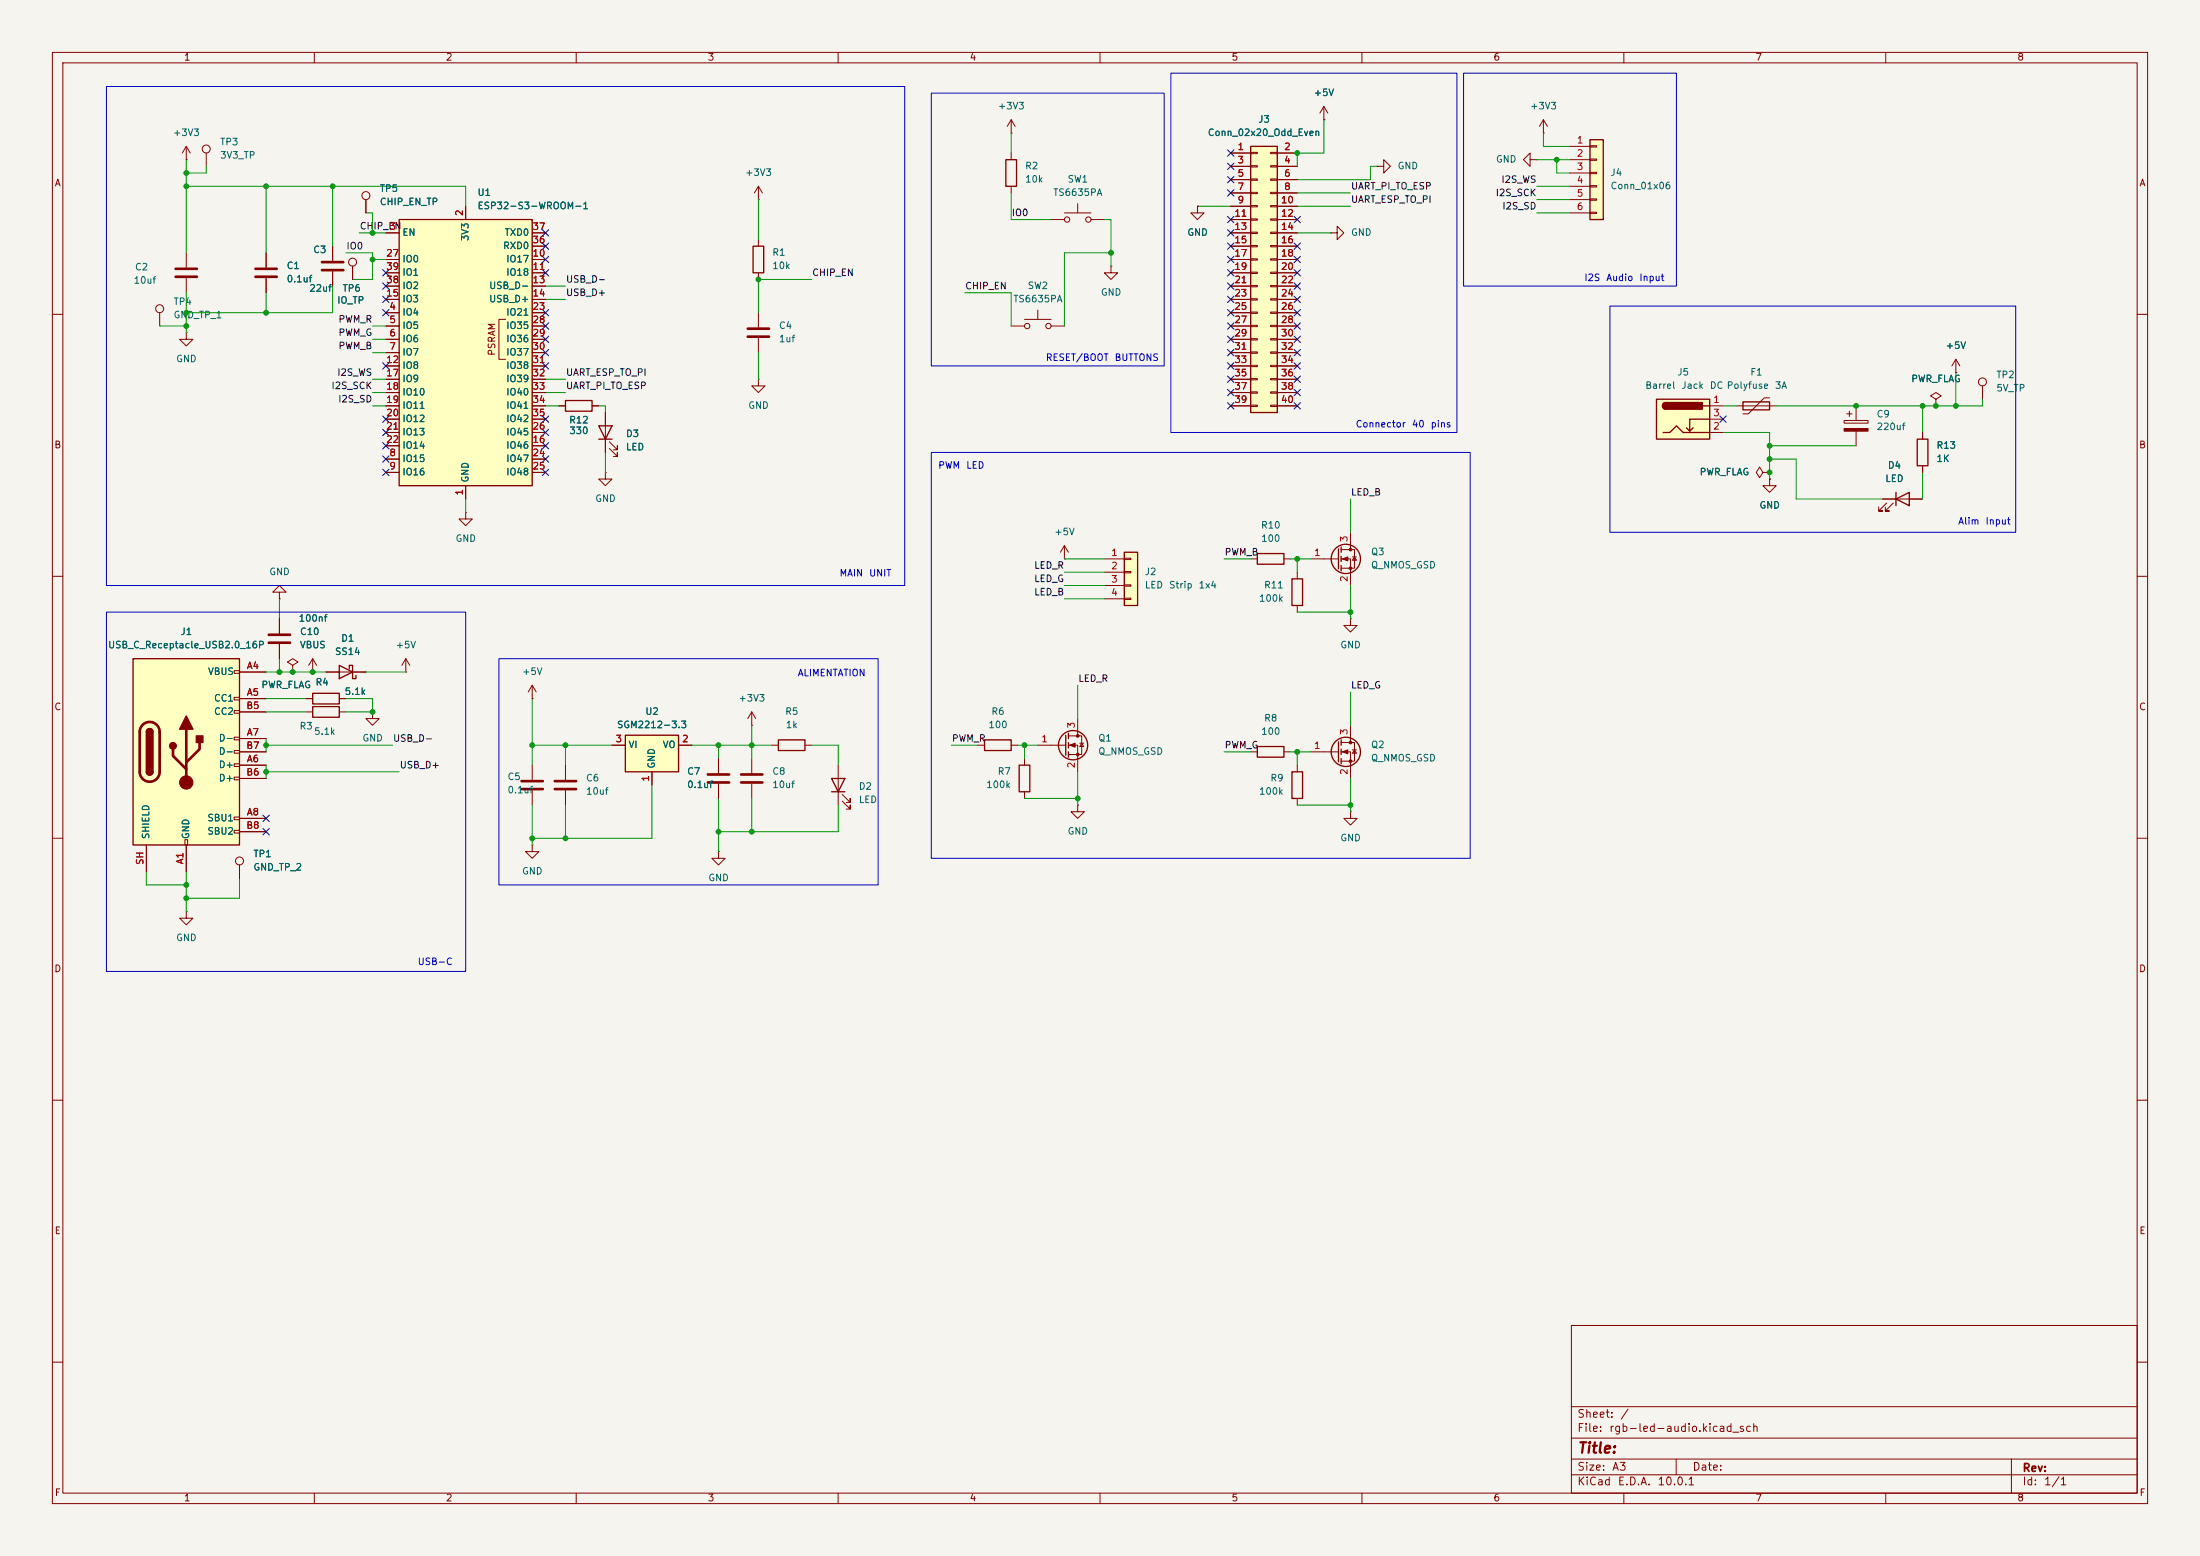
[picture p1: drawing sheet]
<svg xmlns="http://www.w3.org/2000/svg" width="420mm" height="297mm" viewBox="0 0 420 297" stroke-linecap="round" stroke-linejoin="round" font-family="sans-serif">
<path d="M0 0h420v297h-420z" fill="#f5f4ef" stroke="#f5f4ef" stroke-width=".19"/>
<g fill="none" stroke="#840000" stroke-width=".19">
<path d="M10 10h400v277h-400zM12 12h396v273h-396zM60 10v2M110 10v2M160 10v2M210 10v2M260 10v2M310 10v2M360 10v2M294.6 25.4h.1M294.6 22.9l-.7 1.2M294.6 22.9l.8 1.2"/>
<path d="M294.6 22.9v2.5M63.5 47v2.8M63.5 51.8v2.8M10 60h2M408 60h2M10 110h2M408 110h2M55.9 127l1-.6-1-.7-1 .7 1 .6v1.3M55.9 128.3h.1M59.7 128.3h.1M59.7 125.7l-.8 1.3M59.7 125.7l.8 1.3"/>
<path d="M59.7 125.7v2.6M62.2 128.3h7.6M71.1 135.9v1.3h1.3l-1.3 1.2-1.3-1.2h1.3M71.1 135.9h.1M77.5 128.3h.1M77.5 125.7l-.8 1.3M77.5 125.7l.7 1.3M77.5 125.7v2.6M10 160h2M186.7 142.2h1.3M193 142.2h1.3M195.6 144.8v1.3"/>
<path d="M195.6 151.1v1.3M247.6 146.1v1.2M247.6 152.4v1.3M408 160h2M10 210h2M408 210h2M300 253h108v32h-108zM10 260h2M300 278.5h108M300 274.5h108M300 268.5h108M320 278.5v3"/>
<path d="M384 278.5v6.5M408 260h2M60 285v2M110 285v2M160 285v2M210 285v2M260 285v2M300 281.5h108M310 285v2M360 285v2"/>
</g>
<path d="M64.8 127l2.5 1.3-2.5 1.2zM66.7 127.6v-.6h.6v2.5h.6v-.6M188 141.2h5v2.1h-5zM194.6 146.1h2v5h-2zM246.6 147.3h2.1v5.1h-2.1z" fill="none" stroke="#840000" stroke-width=".25"/>
<path d="M61.5 50h4M61.5 51.6h4" fill="none" stroke="#840000" stroke-width=".51"/>
<path d="M303.5 26.7h2.6v15.2h-2.6z" fill="#ffffc2"/>
<path d="M303.5 26.7h2.6v15.2h-2.6zM59.7 132.3h5.1v2.1h-5.1zM59.7 134.9h5.1v2h-5.1z" fill="none" stroke="#840000" stroke-width=".25"/>
<g fill="none" stroke="#840000" stroke-width=".19">
<path d="M292.1 30.5v-1.3l-1.3 1.3 1.3 1.3v-1.3h1.3M293.4 30.5h.1M299.7 27.9h3.8M299.7 30.5h3.8M299.7 33h3.8M299.7 35.6h3.8M299.7 38.1h3.8M303.5 27.8h1.3v.3h-1.3zM303.5 30.4h1.3v.2h-1.3zM303.5 32.9h1.3v.2h-1.3zM303.5 35.4h1.3v.3h-1.3zM303.5 38h1.3v.2h-1.3z"/>
<path d="M67.3 50.8v2.5M299.7 40.6h3.8M303.5 40.5h1.3v.3h-1.3zM257.8 118.1v1.3h1.3l-1.3 1.3-1.3-1.3h1.3M257.8 118.1h.1M58.4 133.4h1.3M58.4 135.9h1.3M64.8 133.4h1.2M64.8 135.9h1.2"/>
<circle cx="67.3" cy="50" r=".76"/>
</g>
<path d="M25.4 125.7h20.3v35.6h-20.3z" fill="#ffffc2"/>
<g fill="none" stroke="#840000" stroke-width=".19">
<path d="M44.7 128h1v.5h-1zM44.7 133.1h1v.5h-1zM44.7 135.6h1v.5h-1zM45.7 128.3h5.1M45.7 133.4h5.1M45.7 135.9h5.1M44.7 140.7h1v.5h-1zM44.7 143.3h1v.5h-1zM44.7 145.8h1v.5h-1zM44.7 148.3h1v.5h-1zM44.7 156h1v.5h-1zM44.7 158.5h1v.5h-1z"/>
<path d="M45.7 146.1h5.1M45.7 141h5.1M45.7 156.2h5.1M45.7 148.6h5.1M45.7 143.5h5.1M45.7 158.8h5.1M27.9 161.3v5.1M35.3 160.3h.5v1h-.5zM35.6 174v1.3h1.2l-1.2 1.2-1.3-1.2h1.3M35.6 174h.1M35.6 161.3v5.1"/>
</g>
<path d="M25.4 125.7h20.3v35.6h-20.3zM27.9 139.7a.64 .64 0 0 1 .7-.6 .64 .64 0 0 1 .6 .6M27.9 147.3a.64 .64 0 0 0 .7 .7 .64 .64 0 0 0 .6-.7" fill="none" stroke="#840000" stroke-width=".25"/>
<path d="M27.2 138.4a1.9 1.9 0 0 1 2.1-.5 1.9 1.9 0 0 1 1.2 1.8v7.6a1.91 1.91 0 0 1-1.9 1.9 1.91 1.91 0 0 1-1.9-1.9v-7.7l.1-.7zM35.6 139.2v10.2M33 143v1.3l2.6 2.5M38.1 141.7v1.3l-2.5 2.5" fill="none" stroke="#840000" stroke-width=".51"/>
<g fill="#840000" stroke="#840000" stroke-width=".25">
<path d="M27.9 139.7h1.3v7.6h-1.3z"/>
<path d="M28.1 139.3a.64 .64 0 0 1 .7-.2 .64 .64 0 0 1 .4 .6h-1.3z"/>
<path d="M27.9 147.3h1.3a.64 .64 0 0 1-.6 .7 .64 .64 0 0 1-.7-.7z"/>
<path d="M35.6 136.7l1.2 2.5h-2.5z"/>
<path d="M37.5 140.5h1.2v1.2h-1.2z"/>
<circle cx="33" cy="142.4" r=".63"/>
</g>
<circle cx="35.6" cy="149.4" r="1.27" fill="#840000" stroke="#840000" stroke-width=".19"/>
<path d="M238.8 27.9h5v50.8h-5z" fill="#ffffc2"/>
<g fill="none" stroke="#840000" stroke-width=".25">
<path d="M238.8 27.9h5v50.8h-5zM240 105.7h5.1v2h-5.1zM246.6 110.5h2.1v5.1h-2.1zM255.5 104.8v3.8M256 104.4v1M256 106.2v1M256 108v1M148.6 141.2h5.1v2.1h-5.1zM158.7 148.6h2.6l-1.3 2.5zM158.7 151.1h2.6"/>
<circle cx="256.9" cy="106.7" r="2.79"/>
</g>
<g fill="none" stroke="#840000" stroke-width=".19">
<path d="M234.9 29.2h3.9M234.9 31.8h3.9M234.9 34.3h3.9M234.9 36.8h3.9M234.9 39.4h3.9M238.8 29.1h1.2v.2h-1.2zM238.8 31.6h1.2v.3h-1.2zM238.8 34.2h1.2v.2h-1.2zM238.8 36.7h1.2v.3h-1.2zM238.8 39.2h1.2v.3h-1.2zM242.6 29.1h1.2v.2h-1.2zM242.6 31.6h1.2v.3h-1.2z"/>
<path d="M242.6 34.2h1.2v.2h-1.2zM242.6 36.7h1.2v.3h-1.2zM242.6 39.2h1.2v.3h-1.2zM243.8 29.2h3.8M243.8 31.8h3.8M243.8 34.3h3.8M243.8 36.8h3.8M243.8 39.4h3.8M252.7 22.9h.1M252.7 20.3l-.7 1.3M252.7 20.3l.8 1.3M252.7 20.3v2.6"/>
<path d="M262.9 31.8h1.3v-1.3l1.2 1.3-1.2 1.2v-1.2M262.9 31.8h.1M234.9 41.9h3.9M234.9 44.5h3.9M234.9 47h3.9M234.9 49.5h3.9M234.9 52.1h3.9M234.9 54.6h3.9M234.9 57.2h3.9M234.9 59.7h3.9M238.8 41.8h1.2v.2h-1.2zM238.8 44.3h1.2v.3h-1.2z"/>
<path d="M238.8 46.9h1.2v.2h-1.2zM238.8 49.4h1.2v.3h-1.2zM238.8 51.9h1.2v.3h-1.2zM238.8 54.5h1.2v.2h-1.2zM238.8 57h1.2v.3h-1.2zM238.8 59.6h1.2v.2h-1.2zM242.6 41.8h1.2v.2h-1.2zM242.6 44.3h1.2v.3h-1.2zM242.6 46.9h1.2v.2h-1.2zM242.6 49.4h1.2v.3h-1.2zM242.6 51.9h1.2v.3h-1.2zM242.6 54.5h1.2v.2h-1.2z"/>
<path d="M242.6 57h1.2v.3h-1.2zM242.6 59.6h1.2v.2h-1.2zM243.8 41.9h3.8M243.8 44.5h3.8M243.8 47h3.8M243.8 49.5h3.8M243.8 52.1h3.8M243.8 54.6h3.8M243.8 57.2h3.8M243.8 59.7h3.8M254 44.5h1.3v-1.3l1.2 1.3-1.2 1.2v-1.2M254 44.5h.1"/>
<path d="M234.9 62.2h3.9M234.9 64.8h3.9M234.9 67.3h3.9M234.9 69.9h3.9M234.9 72.4h3.9M234.9 74.9h3.9M234.9 77.5h3.9M238.8 62.1h1.2v.3h-1.2zM238.8 64.6h1.2v.3h-1.2zM238.8 67.2h1.2v.2h-1.2zM238.8 69.7h1.2v.3h-1.2zM238.8 72.3h1.2v.2h-1.2z"/>
<path d="M238.8 74.8h1.2v.3h-1.2zM238.8 77.3h1.2v.3h-1.2zM242.6 62.1h1.2v.3h-1.2zM242.6 64.6h1.2v.3h-1.2zM242.6 67.2h1.2v.2h-1.2zM242.6 69.7h1.2v.3h-1.2zM242.6 72.3h1.2v.2h-1.2zM242.6 74.8h1.2v.3h-1.2zM242.6 77.3h1.2v.3h-1.2zM243.8 62.2h3.8M243.8 64.8h3.8M243.8 67.3h3.8"/>
<path d="M243.8 69.9h3.8M243.8 72.4h3.8M243.8 74.9h3.8M243.8 77.5h3.8M203.2 106.7h.1M203.2 104.1l-.8 1.3M203.2 104.1l.8 1.3M203.2 104.1v2.6M238.8 106.7h1.2M245.1 106.7h1.3M247.6 109.2v1.3M247.6 115.6v1.2"/>
<path d="M250.2 106.7h5.3M256 104.9h2.6v3.6h-2.6M256 106.7h1.8v5.1M257.8 101.6v3.3M258.2 106.3h.8M258.6 106.3l.4 .6h-.8zM101.6 133.4h.1M101.6 130.8v2.6M101.6 130.8l-.8 1.3M101.6 130.8l.8 1.3M143.5 138.4h.1M143.5 135.9v2.5"/>
<path d="M143.5 135.9l-.8 1.3M143.5 135.9l.8 1.3M101.6 146.1v2.7M101.6 150.9v2.8M107.9 146.1v2.7M107.9 150.9v2.8M137.2 144.8v2.8M137.2 149.6v2.8M143.5 144.8v2.8M143.5 149.6v2.8M147.3 142.2h1.3M153.7 142.2h1.2"/>
<path d="M160 146.1v7.6M160.8 152.9l1.5 1.5v-.7v.7h-.8M160.8 151.6l1.5 1.6v-.8v.8h-.8M45.7 165.1v2.5M101.6 161.3v1.3h1.3l-1.3 1.2-1.3-1.2h1.3M101.6 161.3h.1"/>
<circle cx="45.7" cy="164.3" r=".76"/>
</g>
<g fill="#840000" stroke="#840000" stroke-width=".19">
<path d="M256.3 106.7l1-.4v.8z"/>
<circle cx="257.8" cy="104.9" r=".25"/>
<circle cx="257.8" cy="108.5" r=".25"/>
</g>
<path d="M99.6 149.1h4M99.6 150.6h4M105.9 149.1h4.1M105.9 150.6h4.1M135.1 147.8h4.1M135.1 149.4h4.1M141.5 147.8h4M141.5 149.4h4" fill="none" stroke="#840000" stroke-width=".51"/>
<path d="M119.4 140.3h10.1v7h-10.1z" fill="#ffffc2"/>
<path d="M143.8 47h2v5.1h-2zM114.3 81.3h2.5l-1.2 2.5zM114.3 83.8h2.5M119.4 140.3h10.1v7h-10.1z" fill="none" stroke="#840000" stroke-width=".25"/>
<g fill="none" stroke="#840000" stroke-width=".19">
<path d="M35.6 30.5h.1M35.6 27.9v2.6M35.6 27.9l-.8 1.3M35.6 27.9l.7 1.3M39.4 29.2v2.6M144.8 38.1h.1M144.8 35.6l-.8 1.2M144.8 35.6l.7 1.2M144.8 35.6v2.5M30.5 59.7v2.5M35.6 48.3v2.8M35.6 53.1v2.8"/>
<path d="M144.8 45.7v1.3M144.8 52.1v1.2M144.8 59.7v2.8M115.6 78.7v7.7M144.8 72.4v1.3h1.2l-1.2 1.2-1.3-1.2h1.3M144.8 72.4h.1M144.8 64.5v2.8M352.6 79h1M353.1 78.5v1M354.3 77.5v2.8M116.3 85.6l1.6 1.5v-.7v.7h-.8M116.3 84.3l1.6 1.6v-.8v.8h-.8"/>
<path d="M352 80.3h4.6v.5h-4.6zM354.3 82.3v2.8M116.8 142.2h2.6M124.5 147.3v2.6M129.5 142.2h2.6M137.2 162.6v1.2h1.2l-1.2 1.3-1.3-1.3h1.3M137.2 162.6h.1"/>
<circle cx="39.4" cy="28.4" r=".76"/>
<circle cx="30.5" cy="58.9" r=".76"/>
</g>
<path d="M352 81.8h4.6v.5h-4.6z" fill="#840000" stroke="#840000" stroke-width=".19"/>
<path d="M33.5 51.3h4.1M33.5 52.8h4.1M142.7 62.7h4.1M142.7 64.3h4.1" fill="none" stroke="#840000" stroke-width=".51"/>
<path d="M214.6 105.4h2.6v10.2h-2.6z" fill="#ffffc2"/>
<g fill="none" stroke="#840000" stroke-width=".25">
<path d="M332.7 76.7h5.1v1.5h-5.1zM361.9 95.3l2.6-1.3v2.5zM361.9 94v2.5M366 83.8h2v5.1h-2zM214.6 105.4h2.6v10.2h-2.6zM204 140v1M203.5 140.3v3.8M204 141.7v1M204 143.5v1"/>
<circle cx="204.9" cy="142.2" r="2.79"/>
</g>
<g fill="none" stroke="#840000" stroke-width=".19">
<path d="M331.5 77.5h7.6M337.8 75.9h-1l-3 3.1h-1.1M369.6 76.2l1-.6-1-.7-1 .7 1 .6v1.3M369.6 77.5h.1M373.4 71.1h.1M373.4 68.6l-.8 1.3M373.4 68.6l.7 1.3M373.4 68.6v2.5M378.5 73.7v2.5M337.8 91.4v1.3h1.3l-1.3 1.3-1.3-1.3h1.3M337.8 91.4h.1M359.4 95.3h7.6"/>
<path d="M360.2 96l-1.6 1.5h.8h-.8v-.7M361.4 96l-1.5 1.5h.8h-.8v-.7M367 82.6v1.2M367 88.9v1.3M53.3 118.1v2.8M210.8 106.7h3.8M210.8 109.2h3.8M210.8 111.8h3.8M210.8 114.3h3.8M214.6 106.6h1.3v.2h-1.3zM214.6 109.1h1.3v.2h-1.3zM214.6 111.6h1.3v.3h-1.3z"/>
<path d="M214.6 114.2h1.3v.2h-1.3zM53.3 122.9v2.8M205.7 137.2v3.3M198.1 142.2h5.4M204 140.5h2.5v3.5h-2.5M204 142.2h1.7v5.1M205.7 153.7v1.2h1.3l-1.3 1.3-1.2-1.3h1.2M205.7 153.7h.1M206.1 141.9h.8M206.5 141.9l.4 .6h-.8z"/>
<circle cx="378.5" cy="72.9" r=".76"/>
</g>
<path d="M51.3 121.2h4.1M51.3 122.7h4.1" fill="none" stroke="#840000" stroke-width=".51"/>
<g fill="#840000" stroke="#840000" stroke-width=".19">
<path d="M204.2 142.2l1-.3v.7z"/>
<circle cx="205.7" cy="140.5" r=".25"/>
<circle cx="205.7" cy="144" r=".25"/>
</g>
<path d="M316.2 76.2h10.2v7.6h-10.2z" fill="#ffffc2"/>
<path d="M316.2 76.2h10.2v7.6h-10.2zM318 76.8a.64 .64 0 0 0-.6 .7 .64 .64 0 0 0 .6 .6M325.1 77.5h1.3M317.5 82.6h1.3l1.2-1.3 1.3 1.3h5.1M323.2 81.7l-.6 .6M326.4 80h-3.8v2.3l-.7-.6" fill="none" stroke="#840000" stroke-width=".25"/>
<g fill="#840000" stroke="#840000" stroke-width=".25">
<path d="M317.6 77l.4-.2v1.3a.64 .64 0 0 1-.6-.4 .64 .64 0 0 1 .2-.7z"/>
<path d="M318 76.8h7v1.3h-7z"/>
</g>
<g fill="none" stroke="#840000" stroke-width=".19">
<path d="M69.8 38.1v2.5M50.8 48.3v2.8M50.8 53.1v2.8M326.4 77.5h2.5M88.9 97.8v1.3h1.3l-1.3 1.2-1.3-1.2h1.3M88.9 97.8h.1M326.4 82.6h2.5M326.4 80h2.5M336.5 90.2l-.6-1-.6 1 .6 1 .6-1h1.3M337.8 90.2h.1"/>
<circle cx="69.9" cy="37.3" r=".76"/>
</g>
<path d="M48.8 51.3h4M48.8 52.8h4" fill="none" stroke="#840000" stroke-width=".51"/>
<path d="M76.2 41.9h25.4v50.8h-25.4z" fill="#ffffc2"/>
<g fill="none" stroke="#840000" stroke-width=".25">
<path d="M192 30.5h2.1v5.1h-2.1zM76.2 41.9h25.4v50.8h-25.4zM107.9 76.5h5.1v2h-5.1zM240 142.5h5.1v2h-5.1zM255.5 141.6v3.8M256 141.2v1M256 143v1M256 144.8v1"/>
<circle cx="256.9" cy="143.5" r="2.79"/>
</g>
<g fill="none" stroke="#840000" stroke-width=".19">
<path d="M69.8 38.1v2.5M88.9 39.4v2.5M193 25.4h.1M193 22.9l-.7 1.2M193 22.9l.8 1.2M193 22.9v2.5M193 29.2v1.3M193 35.6v1.2M205.7 38.9v1.7M228.6 39.4v1.2h1.3l-1.3 1.3-1.3-1.3h1.3M228.6 39.4h.1M234.9 29.2h3.9"/>
<path d="M234.9 31.8h3.9M234.9 34.3h3.9M234.9 36.8h3.9M234.9 39.4h3.9M243.8 29.2h3.8M243.8 31.8h3.8M243.8 34.3h3.8M243.8 36.8h3.8M243.8 39.4h3.8M252.7 22.9h.1M50.8 48.3v2.8M50.8 53.1v2.8"/>
<path d="M63.5 47v2.8M63.5 51.8v2.8M67.3 50.8v2.5M73.7 44.5h2.5M73.7 59.7h2.5M73.7 49.5h2.5M73.7 52.1h2.5M73.7 54.6h2.5M73.7 57.2h2.5M101.6 44.5h2.5M101.6 59.7h2.5M101.6 49.5h2.5"/>
<path d="M101.6 52.1h2.5M101.6 54.6h2.5M101.6 57.2h2.5M101.6 47h2.5M198.1 59.2v1.8M200.7 41.9h2.5M203.2 40.6h5.1M208.3 41.9h2.5M212.1 50.8v1.3h1.3l-1.3 1.2-1.3-1.2h1.3M212.1 50.8h.1M234.9 44.5h3.9M234.9 59.7h3.9"/>
<path d="M234.9 49.5h3.9M234.9 52.1h3.9M234.9 54.6h3.9M234.9 57.2h3.9M234.9 47h3.9M234.9 41.9h3.9M243.8 44.5h3.8M243.8 59.7h3.8M243.8 49.5h3.8M243.8 52.1h3.8M243.8 54.6h3.8M243.8 57.2h3.8"/>
<path d="M243.8 47h3.8M243.8 41.9h3.8M35.6 63.5v1.3h1.2l-1.2 1.2-1.3-1.2h1.3M35.6 63.5h.1M73.7 62.2h2.5M73.7 64.8h2.5M73.7 67.3h2.5M73.7 69.9h2.5M73.7 72.4h2.5M73.7 74.9h2.5M73.7 77.5h2.5M96.5 61h-1.3v7.6h1.3"/>
<path d="M101.6 62.2h2.5M101.6 64.8h2.5M101.6 67.3h2.5M101.6 69.9h2.5M101.6 72.4h2.5M101.6 74.9h2.5M101.6 77.5h2.5M106.7 77.5h1.2M113 77.5h1.3M115.6 78.7v2.6M193 62.2h2.6M195.6 61h5.1"/>
<path d="M200.7 62.2h2.5M234.9 62.2h3.9M234.9 64.8h3.9M234.9 67.3h3.9M234.9 69.9h3.9M234.9 72.4h3.9M234.9 74.9h3.9M234.9 77.5h3.9M243.8 62.2h3.8M243.8 64.8h3.8M243.8 67.3h3.8M243.8 69.9h3.8"/>
<path d="M243.8 72.4h3.8M243.8 74.9h3.8M243.8 77.5h3.8M369.6 77.5h.1M373.4 71.1h.1M73.7 87.6h2.5M73.7 90.2h2.5M73.7 85.1h2.5M73.7 80h2.5M73.7 82.6h2.5M88.9 92.7v2.6M101.6 87.6h2.5"/>
<path d="M101.6 90.2h2.5M101.6 85.1h2.5M101.6 80h2.5M101.6 82.6h2.5M115.6 90.2v1.2h1.2l-1.2 1.3-1.3-1.3h1.3M115.6 90.2h.1M115.6 83.8v2.6M337.8 91.4h.1M337.8 90.2h.1M359.4 95.3h2.5M364.5 95.3h2.5M367 82.6v1.2"/>
<path d="M367 88.9v1.3M53.3 113h1.3l-1.3-1.2-1.2 1.2h1.2v1.3M53.3 114.3h.1M53.3 118.1v2.8M45.7 128.3h5.1M45.7 133.4h5.1M45.7 135.9h5.1M53.3 122.9v2.8M55.9 128.3h.1M58.4 133.4h1.3M59.7 128.3h.1M62.2 128.3h2.6"/>
<path d="M64.8 133.4h1.2M67.3 128.3h2.5M257.8 138.4v3.3M45.7 143.5h5.1M45.7 146.1h5.1M45.7 141h5.1M45.7 156.2h5.1M45.7 148.6h5.1M45.7 158.8h5.1M116.8 142.2h2.6M124.5 147.3v2.6M129.5 142.2h2.6"/>
<path d="M137.2 144.8v2.8M137.2 149.6v2.8M238.8 143.5h1.2M245.1 143.5h1.3M250.2 143.5h5.3M256 141.7h2.6v3.6h-2.6M256 143.5h1.8v5.1M257.8 154.9v1.3h1.3l-1.3 1.3-1.3-1.3h1.3M257.8 154.9h.1M258.2 143.1h.8M258.6 143.1l.4 .7h-.8zM27.9 161.3v5.1"/>
<path d="M35.6 161.3v5.1M45.7 165.1v2.5"/>
<circle cx="203.7" cy="41.9" r=".51"/>
<circle cx="207.8" cy="41.9" r=".51"/>
<circle cx="196.1" cy="62.2" r=".51"/>
<circle cx="200.2" cy="62.2" r=".51"/>
</g>
<g fill="#840000" stroke="#840000" stroke-width=".19">
<path d="M256.3 143.5l1-.4v.8z"/>
<circle cx="257.8" cy="141.7" r=".25"/>
<circle cx="257.8" cy="145.3" r=".25"/>
</g>
<g fill="none" stroke="#009600" stroke-width=".19">
<path d="M35.6 35.6h53.3v3.8M35.6 30.5v17.8M39.4 31.8v1.2h-3.8M50.8 35.6v12.7M63.5 35.6v11.4M144.8 38.1v7.6M193 25.4v3.8M193 36.8v5.1h7.7M228.6 39.4h6.3M247.6 39.4h10.2M247.6 36.8h10.2M252.7 22.9v6.3h-5.1v2.6"/>
<path d="M262.9 31.8h-1.3v2.5h-14M293.4 38.1h6.3M293.4 35.6h6.3M293.4 30.5h6.3M294.6 25.4v2.5h5.1M297.2 30.5v2.5h2.5M35.6 55.9v7.6M50.8 55.9v3.8M63.5 54.6v5.1h-27.9M66 48.3h5.1v5h-3.8M68.6 44.5h5.1M69.8 40.6h1.3v3.9"/>
<path d="M71.1 49.5h2.6M104.1 54.6h3.8M104.1 57.2h3.8M154.9 53.3h-10.1v6.4M184.1 55.9h8.9v6.3M210.8 41.9h1.3v8.9M212.1 48.3h-8.9v13.9M247.6 44.5h6.4M293.4 40.6h6.3M30.5 62.2h5.1M71.1 62.2h2.6M71.1 74.9h2.6"/>
<path d="M71.1 77.5h2.6M71.1 72.4h2.6M71.1 64.8h2.6M71.1 67.3h2.6M104.1 74.9h3.8M104.1 77.5h2.6M104.1 72.4h3.8M114.3 77.5h1.3v1.2M144.8 67.3v5.1M328.9 77.5h2.6M367 77.5v5.1M373.4 71.1v6.4"/>
<path d="M378.5 76.2v1.3h-39.4M88.9 95.3v2.5M115.6 86.4v3.8M257.8 95.3v6.3M328.9 82.6h8.9v8.8M337.8 87.6h5.1v7.7h16.5M337.8 85.1h16.5M367 90.2v5.1M53.3 114.3v3.8M203.2 109.2h7.6M203.2 106.7h7.6M203.2 111.8h7.6"/>
<path d="M203.2 114.3h7.6M233.7 106.7h5.1M246.4 106.7h3.8M247.6 106.7v2.5M247.6 116.8h10.2M257.8 111.8v6.3M50.8 133.4h7.6M50.8 128.3h11.4M50.8 135.9h7.6M53.3 125.7v2.6M66 133.4h5.1v2.5h-5.1M69.8 128.3h7.7"/>
<path d="M101.6 133.4v12.7M143.5 138.4v6.4M205.7 130.8v6.4M257.8 132.1v6.3M50.8 142.2h24.1M50.8 141v2.5M50.8 146.1v2.5M50.8 147.3h25.4M101.6 142.2h15.2M101.6 153.7v7.6M107.9 142.2v3.9M107.9 153.7v6.3"/>
<path d="M124.5 149.9v10.1h-22.9M132.1 142.2h15.2M137.2 142.2v2.6M137.2 152.4v10.2M143.5 152.4v6.4M154.9 142.2h5.1v3.9M160 153.7v5.1h-22.8M181.6 142.2h5.1M194.3 142.2h3.8M195.6 152.4h10.1M195.6 142.2v2.6M205.7 147.3v6.4"/>
<path d="M233.7 143.5h5.1M246.4 143.5h3.8M247.6 143.5v2.6M247.6 153.7h10.2M257.8 148.6v6.3M27.9 166.4v2.5h7.7M35.6 166.4v7.6M45.7 167.6v3.9h-10.1"/>
</g>
<g fill="none" stroke="#000084" stroke-width=".19">
<path d="M234.3 28.6l1.3 1.2M234.3 33.7l1.3 1.2M234.3 31.1l1.3 1.3M234.3 36.2l1.3 1.2M235.6 28.6l-1.3 1.2M235.6 33.7l-1.3 1.2M235.6 31.1l-1.3 1.3M235.6 36.2l-1.3 1.2M73.1 56.5l1.2 1.3M73.1 54l1.2 1.2M73.1 51.5l1.2 1.2M73.1 59.1l1.2 1.2"/>
<path d="M74.3 56.5l-1.2 1.3M74.3 54l-1.2 1.2M74.3 51.5l-1.2 1.2M74.3 59.1l-1.2 1.2M103.5 48.9l1.2 1.2M103.5 43.8l1.2 1.3M103.5 46.4l1.2 1.2M103.5 59.1l1.2 1.2M103.5 51.5l1.2 1.2M104.7 48.9l-1.2 1.2M104.7 59.1l-1.2 1.2M104.7 43.8l-1.2 1.3"/>
<path d="M104.7 46.4l-1.2 1.2M104.7 51.5l-1.2 1.2M234.3 41.3l1.3 1.2M234.3 56.5l1.3 1.3M234.3 48.9l1.3 1.2M234.3 54l1.3 1.2M234.3 59.1l1.3 1.2M234.3 51.5l1.3 1.2M234.3 46.4l1.3 1.2M234.3 43.8l1.3 1.3M235.6 59.1l-1.3 1.2M235.6 41.3l-1.3 1.2"/>
<path d="M235.6 54l-1.3 1.2M235.6 51.5l-1.3 1.2M235.6 56.5l-1.3 1.3M235.6 46.4l-1.3 1.2M235.6 48.9l-1.3 1.2M235.6 43.8l-1.3 1.3M247 46.4l1.3 1.2M247 54l1.3 1.2M247 48.9l1.3 1.2M247 56.5l1.3 1.3M247 51.5l1.3 1.2M247 59.1l1.3 1.2"/>
<path d="M247 41.3l1.3 1.2M248.3 59.1l-1.3 1.2M248.3 46.4l-1.3 1.2M248.3 54l-1.3 1.2M248.3 48.9l-1.3 1.2M248.3 56.5l-1.3 1.3M248.3 51.5l-1.3 1.2M248.3 41.3l-1.3 1.2M73.1 79.4l1.2 1.2M73.1 69.2l1.2 1.3M74.3 79.4l-1.2 1.2M74.3 69.2l-1.2 1.3"/>
<path d="M103.5 61.6l1.2 1.2M103.5 79.4l1.2 1.2M103.5 64.2l1.2 1.2M103.5 66.7l1.2 1.2M103.5 69.2l1.2 1.3M104.7 61.6l-1.2 1.2M104.7 79.4l-1.2 1.2M104.7 64.2l-1.2 1.2M104.7 66.7l-1.2 1.2M104.7 69.2l-1.2 1.3M234.3 71.8l1.3 1.2M234.3 64.2l1.3 1.2"/>
<path d="M234.3 76.9l1.3 1.2M234.3 74.3l1.3 1.2M234.3 66.7l1.3 1.2M234.3 61.6l1.3 1.2M234.3 69.2l1.3 1.3M235.6 71.8l-1.3 1.2M235.6 76.9l-1.3 1.2M235.6 74.3l-1.3 1.2M235.6 66.7l-1.3 1.2M235.6 61.6l-1.3 1.2M235.6 69.2l-1.3 1.3M235.6 64.2l-1.3 1.2"/>
<path d="M247 74.3l1.3 1.2M247 76.9l1.3 1.2M247 64.2l1.3 1.2M247 69.2l1.3 1.3M247 61.6l1.3 1.2M247 71.8l1.3 1.2M247 66.7l1.3 1.2M248.3 74.3l-1.3 1.2M248.3 76.9l-1.3 1.2M248.3 64.2l-1.3 1.2M248.3 61.6l-1.3 1.2M248.3 69.2l-1.3 1.3"/>
<path d="M248.3 71.8l-1.3 1.2M248.3 66.7l-1.3 1.2M328.3 79.4l1.2 1.2M329.5 79.4l-1.2 1.2M73.1 87l1.2 1.2M73.1 89.6l1.2 1.2M73.1 84.5l1.2 1.2M73.1 81.9l1.2 1.3M74.3 87l-1.2 1.2M74.3 89.6l-1.2 1.2M74.3 84.5l-1.2 1.2M74.3 81.9l-1.2 1.3"/>
<path d="M103.5 84.5l1.2 1.2M103.5 81.9l1.2 1.3M103.5 89.6l1.2 1.2M103.5 87l1.2 1.2M104.7 84.5l-1.2 1.2M104.7 81.9l-1.2 1.3M104.7 89.6l-1.2 1.2M104.7 87l-1.2 1.2M50.2 158.1l1.2 1.3M50.2 155.6l1.2 1.2M51.4 158.1l-1.2 1.3M51.4 155.6l-1.2 1.2"/>
</g>
<path d="M20.3 16.5h152.4v95.3h-152.4zM177.8 17.8h44.4v52.1h-44.4zM223.5 14h54.6v68.6h-54.6zM279.4 14h40.6v40.6h-40.6zM307.3 58.4h77.5v43.2h-77.5zM177.8 86.4h102.9v77.4h-102.9zM20.3 116.8h68.6v68.6h-68.6zM95.2 125.7h72.4v43.2h-72.4z" fill="none" stroke="#0000c2" stroke-width=".19"/>
<g fill="#009600" stroke="#009600" stroke-width=".19">
<circle cx="247.6" cy="29.2" r=".46"/>
<circle cx="354.3" cy="77.5" r=".46"/>
<circle cx="337.8" cy="87.6" r=".46"/>
<circle cx="337.8" cy="85.1" r=".46"/>
<circle cx="337.8" cy="90.2" r=".46"/>
<circle cx="369.6" cy="77.5" r=".46"/>
<circle cx="373.4" cy="77.5" r=".46"/>
<circle cx="367" cy="77.5" r=".46"/>
<circle cx="257.8" cy="116.8" r=".46"/>
<circle cx="247.6" cy="106.7" r=".46"/>
<circle cx="195.6" cy="142.2" r=".46"/>
<circle cx="297.2" cy="30.5" r=".46"/>
<circle cx="205.7" cy="152.4" r=".46"/>
<circle cx="247.6" cy="143.5" r=".46"/>
<circle cx="257.8" cy="153.7" r=".46"/>
<circle cx="212.1" cy="48.3" r=".46"/>
<circle cx="144.8" cy="53.3" r=".46"/>
<circle cx="107.9" cy="160" r=".46"/>
<circle cx="101.6" cy="160" r=".46"/>
<circle cx="107.9" cy="142.2" r=".46"/>
<circle cx="101.6" cy="142.2" r=".46"/>
<circle cx="63.5" cy="35.6" r=".46"/>
<circle cx="71.1" cy="44.5" r=".46"/>
<circle cx="71.1" cy="49.5" r=".46"/>
<circle cx="35.6" cy="171.5" r=".46"/>
<circle cx="35.6" cy="168.9" r=".46"/>
<circle cx="50.8" cy="59.7" r=".46"/>
<circle cx="35.6" cy="62.2" r=".46"/>
<circle cx="35.6" cy="59.7" r=".46"/>
<circle cx="35.6" cy="33" r=".46"/>
<circle cx="35.6" cy="35.6" r=".46"/>
<circle cx="50.8" cy="35.6" r=".46"/>
<circle cx="143.5" cy="158.8" r=".46"/>
<circle cx="143.5" cy="142.2" r=".46"/>
<circle cx="137.2" cy="142.2" r=".46"/>
<circle cx="137.2" cy="158.8" r=".46"/>
<circle cx="50.8" cy="147.3" r=".46"/>
<circle cx="55.9" cy="128.3" r=".46"/>
<circle cx="71.1" cy="135.9" r=".46"/>
<circle cx="53.3" cy="128.3" r=".46"/>
<circle cx="50.8" cy="142.2" r=".46"/>
<circle cx="59.7" cy="128.3" r=".46"/>
</g>
<text font-size="2" fill="#840000" x="301" y="277.9">Title:</text>
<g font-size="1.5" fill="#840000">
<text x="301" y="273.7">File:</text>
<text x="301" y="271">Sheet:</text>
<text x="307.1" y="273.7">rgb-led-audio.kicad_sch</text>
<text x="309.2" y="271">/</text>
<text x="301" y="281.1">Size:</text>
<text x="307.6" y="281.1">A3</text>
<text x="323" y="281.1">Date:</text>
<text x="386" y="281.3">Rev:</text>
<text x="301" y="283.9">KiCad</text>
<text x="308.7" y="283.9">E.D.A.</text>
<text x="316.3" y="283.9">10.0.1</text>
<text x="386" y="283.9">Id:</text>
<text x="390.1" y="283.9">1/1</text>
</g>
<g font-size="1.3" fill="#840000">
<text x="35" y="11.9">1</text>
<text x="85" y="11.9">2</text>
<text x="135" y="11.9">3</text>
<text x="185" y="11.9">4</text>
<text x="235" y="11.9">5</text>
<text x="285" y="11.9">6</text>
<text x="335" y="11.9">7</text>
<text x="385" y="11.9">8</text>
<text x="10.3" y="35.9">A</text>
<text x="408.3" y="35.9">A</text>
<text x="94.8" y="68" transform="rotate(-90 94.8 68)">PSRAM</text>
<text x="10.3" y="85.9">B</text>
<text x="408.2" y="85.9">B</text>
<text x="10.3" y="135.9">C</text>
<text x="408.2" y="135.9">C</text>
<text x="10.3" y="185.9">D</text>
<text x="408.2" y="185.9">D</text>
<text x="10.3" y="235.9">E</text>
<text x="408.3" y="235.9">E</text>
<text x="10.3" y="285.9">F</text>
<text x="35" y="286.9">1</text>
<text x="85" y="286.9">2</text>
<text x="135" y="286.9">3</text>
<text x="185" y="286.9">4</text>
<text x="235" y="286.9">5</text>
<text x="285" y="286.9">6</text>
<text x="335" y="286.9">7</text>
<text x="385" y="286.9">8</text>
<text x="408.3" y="285.9">F</text>
</g>
<g font-size="1.3" fill="#006464">
<text x="190.4" y="21.2">+3V3</text>
<text x="240.1" y="23.7">J3</text>
<text x="250.7" y="18.6">+5V</text>
<text x="292" y="21.2">+3V3</text>
<text x="32.9" y="26.3">+3V3</text>
<text x="41.9" y="28">TP3</text>
<text x="230.5" y="26.3">Conn_02x20_Odd_Even</text>
<text x="41.9" y="30.6">3V3_TP</text>
<text x="142.1" y="33.9">+3V3</text>
<text x="195.6" y="32.6">R2</text>
<text x="195.6" y="35.2">10k</text>
<text x="203.7" y="35.2">SW1</text>
<text x="266.7" y="32.6">GND</text>
<text x="285.5" y="31.3">GND</text>
<text x="307.3" y="33.9">J4</text>
<text x="72.4" y="36.9">TP5</text>
<text x="72.4" y="39.5">CHIP_EN_TP</text>
<text x="91.1" y="37.7">U1</text>
<text x="91.1" y="40.2">ESP32-S3-WROOM-1</text>
<text x="201" y="37.7">TS6635PA</text>
<text x="307.3" y="36.4">Conn_01x06</text>
<text x="76.7" y="45.3">EN</text>
<text x="89.8" y="46.1" transform="rotate(-90 89.8 46.1)">3V3</text>
<text x="95.9" y="47.9">RXD0</text>
<text x="96.2" y="45.3">TXD0</text>
<text x="226.6" y="45.3">GND</text>
<text x="257.8" y="45.3">GND</text>
<text x="25.7" y="51.9">C2</text>
<text x="54.6" y="51.7">C1</text>
<text x="59.7" y="48.6">C3</text>
<text x="76.7" y="50.4">IO0</text>
<text x="76.7" y="52.9">IO1</text>
<text x="96.5" y="50.4">IO17</text>
<text x="96.5" y="52.9">IO18</text>
<text x="147.3" y="49.1">R1</text>
<text x="147.3" y="51.7">10k</text>
<text x="25.4" y="54.5">10uf</text>
<text x="33" y="58.5">TP4</text>
<text x="54.6" y="54.2">0.1uf</text>
<text x="58.9" y="56">22uf</text>
<text x="64.3" y="58.3">IO_TP</text>
<text x="65.3" y="56">TP6</text>
<text x="76.7" y="58">IO3</text>
<text x="76.7" y="55.5">IO2</text>
<text x="93.3" y="55.5">USB_D-</text>
<text x="93.3" y="58">USB_D+</text>
<text x="193.3" y="58">TS6635PA</text>
<text x="196.1" y="55.5">SW2</text>
<text x="210.1" y="56.7">GND</text>
<text x="33" y="61.1">GND_TP_1</text>
<text x="76.7" y="60.6">IO4</text>
<text x="76.7" y="63.1">IO5</text>
<text x="76.7" y="65.6">IO6</text>
<text x="96.5" y="60.6">IO21</text>
<text x="96.5" y="63.1">IO35</text>
<text x="96.5" y="65.6">IO36</text>
<text x="148.6" y="63.1">C4</text>
<text x="148.6" y="65.6">1uf</text>
<text x="33.5" y="69.4">GND</text>
<text x="76.7" y="68.2">IO7</text>
<text x="76.7" y="70.7">IO8</text>
<text x="96.5" y="68.2">IO37</text>
<text x="96.5" y="70.7">IO38</text>
<text x="320.1" y="72">J5</text>
<text x="334" y="72">F1</text>
<text x="371.3" y="66.9">+5V</text>
<text x="76.7" y="73.3">IO9</text>
<text x="76.7" y="75.8">IO10</text>
<text x="96.5" y="73.3">IO39</text>
<text x="96.5" y="75.8">IO40</text>
<text x="314" y="74.5">Barrel</text>
<text x="320.9" y="74.5">Jack</text>
<text x="326.3" y="74.5">DC Polyfuse</text>
<text x="338.7" y="74.5">3A</text>
<text x="364.8" y="73.3">PWR_FLAG</text>
<text x="381" y="72.5">TP2</text>
<text x="381" y="75">5V_TP</text>
<text x="76.7" y="78.3">IO11</text>
<text x="76.7" y="80.9">IO12</text>
<text x="76.7" y="83.4">IO13</text>
<text x="96.5" y="83.4">IO45</text>
<text x="96.5" y="78.3">IO41</text>
<text x="96.5" y="80.9">IO42</text>
<text x="108.5" y="81.1">R12</text>
<text x="108.6" y="83.2">330</text>
<text x="119.4" y="83.7">D3</text>
<text x="142.7" y="78.3">GND</text>
<text x="358.1" y="80">C9</text>
<text x="358.1" y="82.4">220uf</text>
<text x="76.7" y="88.5">IO15</text>
<text x="76.7" y="86">IO14</text>
<text x="96.5" y="86">IO46</text>
<text x="96.5" y="88.5">IO47</text>
<text x="119.4" y="86.3">LED</text>
<text x="360.3" y="89.8">D4</text>
<text x="369.6" y="88.5">1K</text>
<text x="369.6" y="86">R13</text>
<text x="76.7" y="91">IO16</text>
<text x="89.8" y="92.2" transform="rotate(-90 89.8 92.2)">GND</text>
<text x="96.5" y="91">IO48</text>
<text x="324.4" y="91">PWR_FLAG</text>
<text x="359.8" y="92.3">LED</text>
<text x="113.5" y="96.1">GND</text>
<text x="240.6" y="101.2">R10</text>
<text x="335.8" y="97.4">GND</text>
<text x="86.9" y="103.7">GND</text>
<text x="201.2" y="102.5">+5V</text>
<text x="240.7" y="103.7">100</text>
<text x="261.6" y="106.3">Q3</text>
<text x="51.3" y="110.1">GND</text>
<text x="218.4" y="110.1">J2</text>
<text x="218.4" y="112.6">LED</text>
<text x="223.1" y="112.6">Strip</text>
<text x="228.7" y="112.6">1x4</text>
<text x="241.2" y="112.6">R11</text>
<text x="261.6" y="108.8">Q_NMOS_GSD</text>
<text x="56.9" y="119">100nf</text>
<text x="240.2" y="115.2">100k</text>
<text x="20.5" y="124.1">USB_C_Receptacle_USB2.0_16P</text>
<text x="34.4" y="121.5">J1</text>
<text x="57.1" y="124.1">VBUS</text>
<text x="57.2" y="121.5">C10</text>
<text x="63.8" y="125.3">SS14</text>
<text x="65" y="122.8">D1</text>
<text x="75.4" y="124.1">+5V</text>
<text x="255.8" y="124.1">GND</text>
<text x="39.6" y="129.1">VBUS</text>
<text x="49.8" y="131.7">PWR_FLAG</text>
<text x="60.1" y="131.2">R4</text>
<text x="99.6" y="129.1">+5V</text>
<text x="40.8" y="134.2">CC1</text>
<text x="40.8" y="136.8">CC2</text>
<text x="65.7" y="132.9">5.1k</text>
<text x="123.1" y="136.8">U2</text>
<text x="140.9" y="134.2">+3V3</text>
<text x="149.8" y="136.8">R5</text>
<text x="189.2" y="136.8">R6</text>
<text x="41.7" y="141.8">D-</text>
<text x="57.1" y="139.5">R3</text>
<text x="59.8" y="140.6">5.1k</text>
<text x="69.1" y="141.8">GND</text>
<text x="117.7" y="139.3">SGM2212-3.3</text>
<text x="119.9" y="143.1">VI</text>
<text x="126.4" y="143.1">VO</text>
<text x="149.9" y="139.3">1k</text>
<text x="188.6" y="139.3">100</text>
<text x="209.6" y="141.8">Q1</text>
<text x="240.7" y="140.6">100</text>
<text x="241.2" y="138">R8</text>
<text x="261.6" y="143.1">Q2</text>
<text x="41.7" y="146.9">D+</text>
<text x="41.7" y="149.5">D+</text>
<text x="41.7" y="144.4">D-</text>
<text x="96.8" y="149.2">C5</text>
<text x="111.8" y="149.5">C6</text>
<text x="125.3" y="146.8" transform="rotate(-90 125.3 146.8)">GND</text>
<text x="131.1" y="148.2">C7</text>
<text x="147.3" y="148.2">C8</text>
<text x="190.3" y="148.2">R7</text>
<text x="209.6" y="144.4">Q_NMOS_GSD</text>
<text x="242.4" y="149.5">R9</text>
<text x="261.6" y="145.6">Q_NMOS_GSD</text>
<text x="96.8" y="151.7">0.1uf</text>
<text x="111.8" y="152">10uf</text>
<text x="131.1" y="150.7">0.1uf</text>
<text x="147.3" y="150.7">10uf</text>
<text x="163.8" y="151">D2</text>
<text x="163.8" y="153.6">LED</text>
<text x="188.2" y="150.7">100k</text>
<text x="240.2" y="152">100k</text>
<text x="28.8" y="160.3" transform="rotate(-90 28.8 160.3)">SHIELD</text>
<text x="36.4" y="160.3" transform="rotate(-90 36.4 160.3)">GND</text>
<text x="39.5" y="157.1">SBU1</text>
<text x="39.5" y="159.6">SBU2</text>
<text x="203.7" y="159.6">GND</text>
<text x="255.8" y="160.9">GND</text>
<text x="48.3" y="163.9">TP1</text>
<text x="48.3" y="166.5">GND_TP_2</text>
<text x="99.6" y="167.2">GND</text>
<text x="135.1" y="168.5">GND</text>
<text x="33.5" y="179.9">GND</text>
</g>
<g font-size="1.3" fill="#a90000">
<text x="236.1" y="29">1</text>
<text x="245" y="29">2</text>
<text x="300.9" y="27.7">1</text>
<text x="236.1" y="31.5">3</text>
<text x="236.1" y="34">5</text>
<text x="245" y="31.5">4</text>
<text x="245" y="34">6</text>
<text x="300.9" y="30.2">2</text>
<text x="300.9" y="32.8">3</text>
<text x="300.9" y="35.3">4</text>
<text x="88.6" y="41.3" transform="rotate(-90 88.6 41.3)">2</text>
<text x="235.5" y="41.7">11</text>
<text x="236.1" y="36.6">7</text>
<text x="236.1" y="39.1">9</text>
<text x="244.4" y="39.1">10</text>
<text x="244.4" y="41.7">12</text>
<text x="245" y="36.6">8</text>
<text x="300.9" y="37.8">5</text>
<text x="300.9" y="40.4">6</text>
<text x="74.2" y="44.2">3</text>
<text x="101.6" y="46.7">36</text>
<text x="101.6" y="44.2">37</text>
<text x="235.5" y="44.2">13</text>
<text x="235.5" y="46.7">15</text>
<text x="244.4" y="44.2">14</text>
<text x="244.4" y="46.7">16</text>
<text x="73.6" y="49.3">27</text>
<text x="73.6" y="51.8">39</text>
<text x="101.6" y="49.3">10</text>
<text x="101.6" y="51.8">11</text>
<text x="235.5" y="49.3">17</text>
<text x="235.5" y="51.8">19</text>
<text x="244.4" y="49.3">18</text>
<text x="244.4" y="51.8">20</text>
<text x="73.6" y="56.9">15</text>
<text x="73.6" y="54.4">38</text>
<text x="74.2" y="59.4">4</text>
<text x="101.6" y="54.4">13</text>
<text x="101.6" y="56.9">14</text>
<text x="101.6" y="59.4">23</text>
<text x="235.5" y="54.4">21</text>
<text x="235.5" y="56.9">23</text>
<text x="235.5" y="59.4">25</text>
<text x="244.4" y="54.4">22</text>
<text x="244.4" y="56.9">24</text>
<text x="244.4" y="59.4">26</text>
<text x="74.2" y="62">5</text>
<text x="74.2" y="64.5">6</text>
<text x="101.6" y="62">28</text>
<text x="101.6" y="64.5">29</text>
<text x="235.5" y="62">27</text>
<text x="235.5" y="64.5">29</text>
<text x="244.4" y="62">28</text>
<text x="244.4" y="64.5">30</text>
<text x="73.6" y="69.6">12</text>
<text x="74.2" y="67.1">7</text>
<text x="101.6" y="67.1">30</text>
<text x="101.6" y="69.6">31</text>
<text x="235.5" y="67.1">31</text>
<text x="235.5" y="69.6">33</text>
<text x="244.4" y="67.1">32</text>
<text x="244.4" y="69.6">34</text>
<text x="73.6" y="72.1">17</text>
<text x="73.6" y="74.7">18</text>
<text x="73.6" y="77.2">19</text>
<text x="101.6" y="72.1">32</text>
<text x="101.6" y="74.7">33</text>
<text x="101.6" y="77.2">34</text>
<text x="235.5" y="72.1">35</text>
<text x="235.5" y="74.7">37</text>
<text x="235.5" y="77.2">39</text>
<text x="244.4" y="72.1">36</text>
<text x="244.4" y="74.7">38</text>
<text x="244.4" y="77.2">40</text>
<text x="327" y="77.2">1</text>
<text x="73.6" y="79.8">20</text>
<text x="73.6" y="82.3">21</text>
<text x="101.6" y="82.3">26</text>
<text x="101.6" y="79.8">35</text>
<text x="327" y="82.3">2</text>
<text x="327" y="79.8">3</text>
<text x="73.6" y="84.8">22</text>
<text x="74.2" y="87.4">8</text>
<text x="74.2" y="89.9">9</text>
<text x="101.6" y="84.8">16</text>
<text x="101.6" y="87.4">24</text>
<text x="101.6" y="89.9">25</text>
<text x="88.6" y="94.7" transform="rotate(-90 88.6 94.7)">1</text>
<text x="212" y="106.4">1</text>
<text x="250.8" y="106.4">1</text>
<text x="257.6" y="103.6" transform="rotate(-90 257.6 103.6)">3</text>
<text x="212" y="109">2</text>
<text x="212" y="111.5">3</text>
<text x="257.6" y="111.2" transform="rotate(-90 257.6 111.2)">2</text>
<text x="212" y="114">4</text>
<text x="47" y="128">A4</text>
<text x="46.9" y="135.6">B5</text>
<text x="47" y="133.1">A5</text>
<text x="46.9" y="143.3">B7</text>
<text x="47" y="140.7">A7</text>
<text x="117.4" y="142">3</text>
<text x="130.1" y="142">2</text>
<text x="198.7" y="142">1</text>
<text x="205.5" y="139.1" transform="rotate(-90 205.5 139.1)">3</text>
<text x="250.8" y="143.3">1</text>
<text x="257.6" y="140.4" transform="rotate(-90 257.6 140.4)">3</text>
<text x="46.9" y="148.3">B6</text>
<text x="47" y="145.8">A6</text>
<text x="124.2" y="149.3" transform="rotate(-90 124.2 149.3)">1</text>
<text x="205.5" y="146.8" transform="rotate(-90 205.5 146.8)">2</text>
<text x="257.6" y="148" transform="rotate(-90 257.6 148)">2</text>
<text x="47" y="156">A8</text>
<text x="46.9" y="158.5">B8</text>
<text x="27.7" y="165.2" transform="rotate(-90 27.7 165.2)">SH</text>
<text x="35.3" y="165.1" transform="rotate(-90 35.3 165.1)">A1</text>
</g>
<g font-size="1.3" fill="#0f0f0f">
<text x="286.5" y="35.2">I2S_WS</text>
<text x="193" y="41.6">IO0</text>
<text x="257.8" y="36.5">UART_PI_TO_ESP</text>
<text x="257.8" y="39">UART_ESP_TO_PI</text>
<text x="285.4" y="37.8">I2S_SCK</text>
<text x="286.7" y="40.3">I2S_SD</text>
<text x="66" y="47.9">IO0</text>
<text x="68.6" y="44.1">CHIP_EN</text>
<text x="154.9" y="53">CHIP_EN</text>
<text x="107.9" y="54.3">USB_D-</text>
<text x="107.9" y="56.8">USB_D+</text>
<text x="184.1" y="55.5">CHIP_EN</text>
<text x="64.5" y="61.9">PWM_R</text>
<text x="64.5" y="64.4">PWM_G</text>
<text x="64.5" y="67">PWM_B</text>
<text x="63.2" y="74.6">I2S_SCK</text>
<text x="64.3" y="72">I2S_WS</text>
<text x="64.4" y="77.1">I2S_SD</text>
<text x="107.9" y="74.6">UART_PI_TO_ESP</text>
<text x="107.9" y="72">UART_ESP_TO_PI</text>
<text x="257.8" y="94.9">LED_B</text>
<text x="233.7" y="106.3">PWM_B</text>
<text x="197.3" y="111.4">LED_G</text>
<text x="197.3" y="108.9">LED_R</text>
<text x="197.3" y="114">LED_B</text>
<text x="205.7" y="130.5">LED_R</text>
<text x="257.8" y="131.7">LED_G</text>
<text x="74.9" y="141.9">USB_D-</text>
<text x="181.6" y="141.9">PWM_R</text>
<text x="233.7" y="143.2">PWM_G</text>
<text x="76.2" y="147">USB_D+</text>
</g>
<g font-size="1.3" fill="#0000c2">
<text x="302.3" y="54">I2S</text>
<text x="306.5" y="54">Audio</text>
<text x="312.8" y="54">Input</text>
<text x="199.5" y="69.2">RESET/BOOT</text>
<text x="212.7" y="69.2">BUTTONS</text>
<text x="258.7" y="81.9">Connector</text>
<text x="269.4" y="81.9">40</text>
<text x="273" y="81.9">pins</text>
<text x="179" y="89.8">PWM</text>
<text x="184.3" y="89.8">LED</text>
<text x="373.7" y="100.4">Alim</text>
<text x="378.9" y="100.4">Input</text>
<text x="160.2" y="110.3">MAIN</text>
<text x="165.8" y="110.3">UNIT</text>
<text x="152.2" y="129.4">ALIMENTATION</text>
<text x="79.6" y="184.5">USB-C</text>
</g>
</svg>
